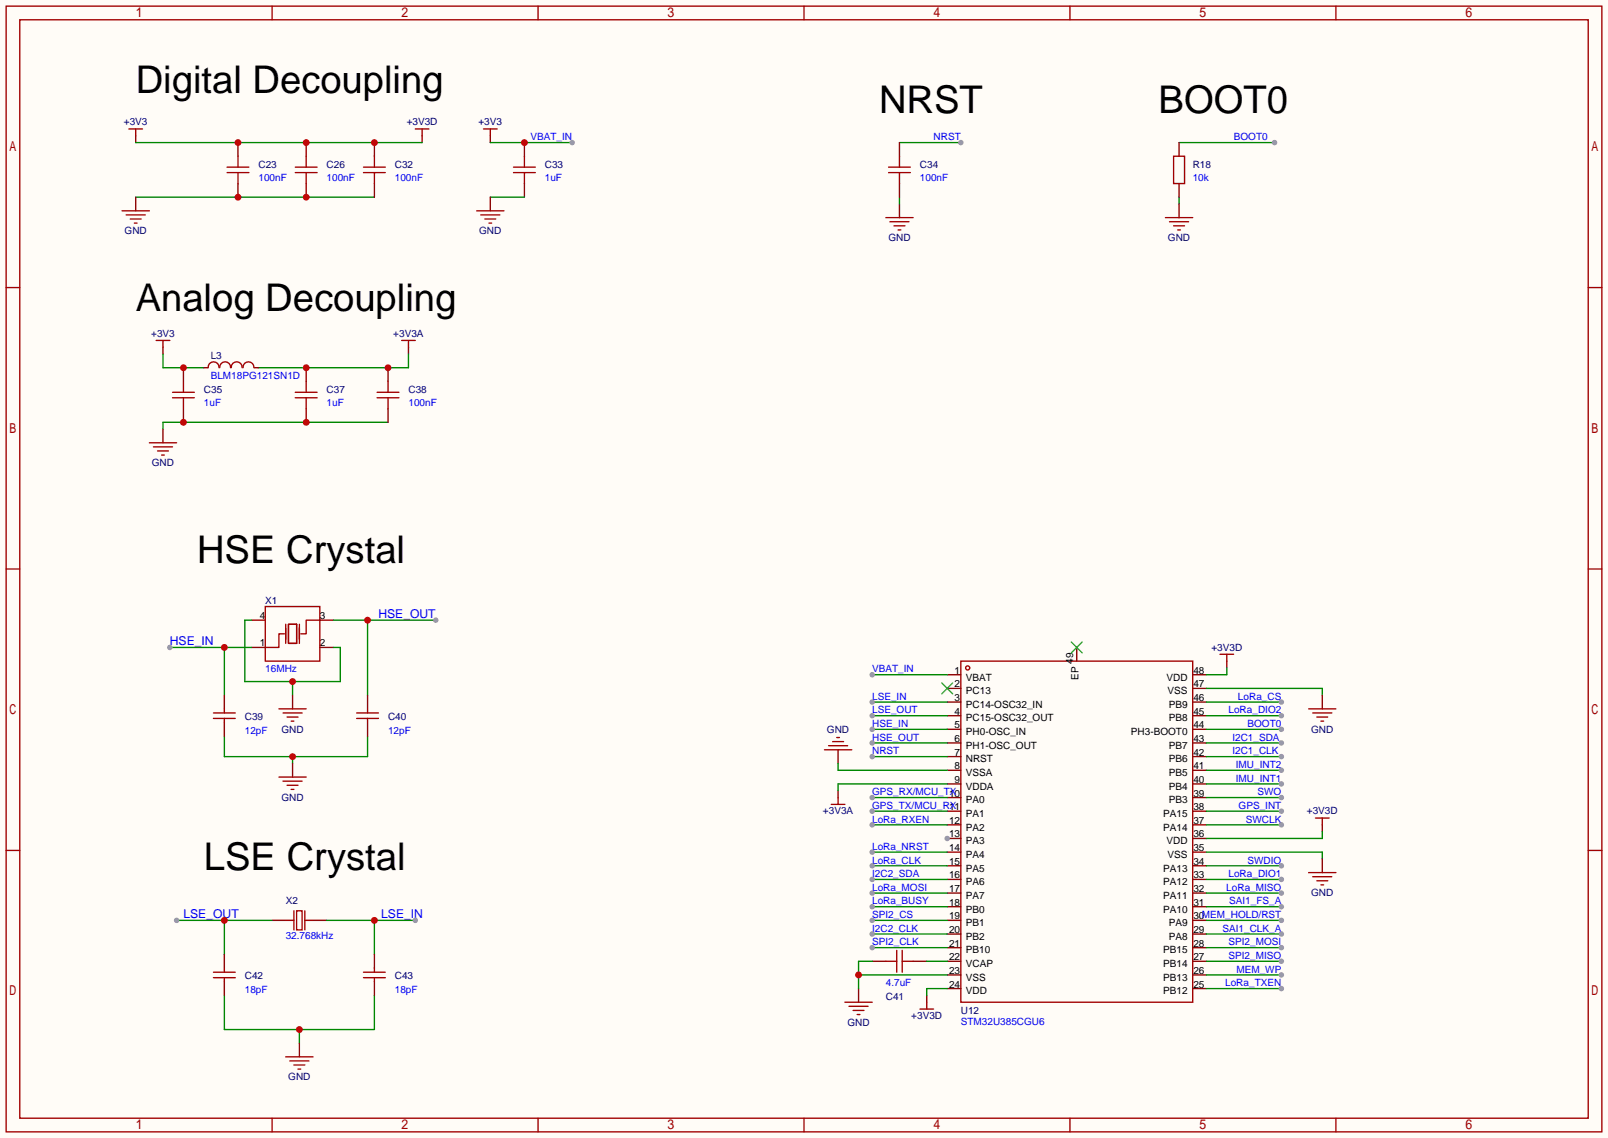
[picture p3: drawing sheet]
<svg xmlns="http://www.w3.org/2000/svg" width="299mm" height="212mm" viewBox="0 0 299 212" stroke-linecap="round" stroke-linejoin="round" font-family="sans-serif">
<path d="M0 0h299.5v211.8h-299.5z" fill="#fffcf7"/>
<g fill="none" stroke="#a10000" stroke-width=".25">
<path d="M1.1 1.1h297.2v209.6h-297.2zM3.7 3.7h292.1v204.5h-292.1zM50.7 1.1v2.6M100.2 1.1v2.6M149.7 1.1v2.6M199.3 1.1v2.6M248.8 1.1v2.6M1.1 53.5h2.6M295.8 53.5h2.5M29.1 63.4h2.5M30.4 63.4v1.2M32.1 74h4.1"/>
<path d="M32.1 73h4.1M34.2 71v2M38.8 68.4a1.01 1.01 0 0 1 1-1 1.01 1.01 0 0 1 1 1M40.9 68.4a1.01 1.01 0 0 1 1-1 1.01 1.01 0 0 1 1 1M43.1 68.4a1.01 1.01 0 0 1 1-1 1.01 1.01 0 0 1 1 1M45.3 68.4a1.01 1.01 0 0 1 1-1 1.01 1.01 0 0 1 1 1M74.8 63.4h2.5M76.1 63.4v1.2M1.1 105.9h2.6M295.8 105.9h2.5M1.1 158.3h2.6M154.8 149.7h2.6"/>
<path d="M156.1 148.5v1.2M295.8 158.3h2.5M50.7 208.2v2.5M100.2 208.2v2.5M149.7 208.2v2.5M199.3 208.2v2.5M248.8 208.2v2.5"/>
</g>
<path d="M30.4 64.6v1.3M34.2 68.5v2.5M34.2 76.1v2.5M38 68.5h.7M47.4 68.5h.7M76.1 64.6v1.3M156.1 147.2v1.3" fill="none" stroke="#870000" stroke-width=".25"/>
<path d="M30.4 65.9v2.6h7.6M76.1 65.9v2.6h-28" fill="none" stroke="#008700" stroke-width=".25"/>
<circle cx="34.2" cy="68.5" r=".63" fill="#c00"/>
<path d="M34.2 74v2.1M55 74h4.1M55 73h4.1M57 71v2" fill="none" stroke="#a10000" stroke-width=".25"/>
<path d="M57 68.5v2.5M57 76.1v2.5" fill="none" stroke="#870000" stroke-width=".25"/>
<circle cx="57" cy="68.5" r=".63" fill="#c00"/>
<path d="M57 74v2.1" fill="none" stroke="#a10000" stroke-width=".25"/>
<path d="M72.3 78.6h-41.9v1.3" fill="none" stroke="#008700" stroke-width=".25"/>
<g fill="#c00">
<circle cx="57" cy="78.6" r=".63"/>
<circle cx="34.2" cy="78.6" r=".63"/>
</g>
<path d="M30.4 79.9v2.5M46.9 115.4h2.5M59.6 115.4h2.5M46.9 120.5h2.5M59.6 120.5h2.5" fill="none" stroke="#870000" stroke-width=".25"/>
<path d="M27.8 82.4h5.1M28.6 83.2h3.5M29.3 83.9h2.1M30.1 84.7h.5M49.4 112.9h10.2v10.2h-10.2zM53 118h-1.1v2.5h-2.5M53.2 116.2v3.6M53.7 116.2h1.5v3.6h-1.5zM55.8 116.2v3.6M59.6 115.4h-2.6v2.6h-1" fill="none" stroke="#a10000" stroke-width=".25"/>
<path d="M46.9 115.4h-1.3v11.5h17.8v-6.4h-1.3M54.5 126.9v2.5" fill="none" stroke="#008700" stroke-width=".25"/>
<circle cx="54.5" cy="126.9" r=".63" fill="#c00"/>
<path d="M62.1 115.4h19.1M68.5 115.4v14" fill="none" stroke="#008700" stroke-width=".25"/>
<circle cx="68.5" cy="115.4" r=".63" fill="#c00"/>
<circle cx="81.2" cy="115.4" r=".51" fill="#999"/>
<path d="M41.8 137v3.8h26.7v-3.8M54.5 140.8v1.3" fill="none" stroke="#008700" stroke-width=".25"/>
<circle cx="54.5" cy="140.8" r=".63" fill="#c00"/>
<path d="M31.6 120.5h15.3M41.8 120.5v8.9" fill="none" stroke="#008700" stroke-width=".25"/>
<circle cx="41.8" cy="120.5" r=".63" fill="#c00"/>
<circle cx="31.6" cy="120.5" r=".51" fill="#999"/>
<path d="M54.5 129.4v2.6M54.5 142.1v2.6M50.7 171.3h2.5M58.3 171.3h2.5" fill="none" stroke="#870000" stroke-width=".25"/>
<g fill="none" stroke="#a10000" stroke-width=".25">
<path d="M51.9 132h5.1M52.7 132.7h3.6M53.5 133.5h2M54.2 134.2h.5M51.9 144.7h5.1M52.7 145.4h3.6M53.5 146.2h2M54.2 146.9h.5M53.2 171.3h1.5M54.7 169.5v3.6M55.2 169.5h1.1v3.6h-1.1zM56.8 169.5v3.6"/>
<path d="M56.8 171.3h1.5"/>
</g>
<path d="M60.8 171.3h16.5M69.7 171.3v6.4" fill="none" stroke="#008700" stroke-width=".25"/>
<circle cx="69.7" cy="171.3" r=".63" fill="#c00"/>
<circle cx="77.3" cy="171.3" r=".51" fill="#999"/>
<path d="M32.9 171.3h17.8M41.8 171.3v6.4" fill="none" stroke="#008700" stroke-width=".25"/>
<circle cx="41.8" cy="171.3" r=".63" fill="#c00"/>
<circle cx="32.9" cy="171.3" r=".51" fill="#999"/>
<path d="M41.8 185.3v6.3h27.9v-6.3M55.8 191.6v2.6" fill="none" stroke="#008700" stroke-width=".25"/>
<circle cx="55.8" cy="191.6" r=".63" fill="#c00"/>
<path d="M25.3 25.3v1.2M78.6 25.3v1.2M91.3 25.3v1.2M97.7 26.5v2.6M97.7 34.2v2.5M228.5 123.1v1.2M246.3 153.5v1.3M55.8 194.2v2.5M172.6 185.3v1.3" fill="none" stroke="#870000" stroke-width=".25"/>
<g fill="none" stroke="#a10000" stroke-width=".25">
<path d="M24 24h2.5M25.3 24v1.3M77.3 24h2.6M78.6 24v1.3M90 24h2.6M91.3 24v1.3M95.6 31.1h4.1M95.6 32.1h4.1M97.7 29.1v2M97.7 32.1v2.1M227.2 121.8h2.5M228.5 121.8v1.3"/>
<path d="M245 152.3h2.5M246.3 152.3v1.2M53.2 196.7h5.1M54 197.5h3.5M54.7 198.2h2.1M55.5 199h.5M171.3 187.8h2.6M172.6 186.6v1.2"/>
</g>
<path d="M91.3 26.5h15.3" fill="none" stroke="#008700" stroke-width=".25"/>
<circle cx="97.7" cy="26.5" r=".63" fill="#c00"/>
<circle cx="106.6" cy="26.5" r=".51" fill="#999"/>
<path d="M25.3 26.5h53.3M25.3 36.7h44.4M91.3 36.7h6.4" fill="none" stroke="#008700" stroke-width=".25"/>
<g fill="none" stroke="#870000" stroke-width=".25">
<path d="M25.3 36.7v2.5M91.3 36.7v2.5M176.4 125.6h2.5M176.4 128.1h2.5M176.4 130.7h2.5M176.4 133.2h2.5M176.4 135.8h2.5M176.4 138.3h2.5M176.4 140.8h2.5M176.4 143.4h2.5M176.4 145.9h2.5M176.4 148.5h2.5"/>
<path d="M176.4 151h2.5M176.4 153.5h2.5M176.4 156.1h2.5M162.4 178.9h2.6M170.1 178.9h2.5"/>
</g>
<g fill="none" stroke="#a10000" stroke-width=".25">
<path d="M22.7 39.2h5.1M88.8 39.2h5.1M23.5 40h3.6M24.3 40.8h2M25 41.5h.5M89.5 40h3.6M90.3 40.8h2M91.1 41.5h.5M178.9 123.1h43.2v63.5h-43.2zM165 178.9h2M167 176.9v4.1M168 178.9h2.1"/>
<path d="M168 176.9v4.1"/>
<circle cx="180.2" cy="124.3" r=".38"/>
</g>
<path d="M175.4 127.1l2 2.1M177.4 127.1l-2 2.1" fill="none" stroke="#3c3" stroke-width=".25"/>
<circle cx="176.4" cy="156.1" r=".51" fill="#999"/>
<g fill="none" stroke="#870000" stroke-width=".25">
<path d="M200.5 120.5v2.6M222.1 138.3h2.6M222.1 135.8h2.6M222.1 133.2h2.6M222.1 130.7h2.6M222.1 128.1h2.6M222.1 125.6h2.6M176.4 158.6h2.5M222.1 158.6h2.6M222.1 156.1h2.6M222.1 153.5h2.6M222.1 151h2.6"/>
<path d="M222.1 148.5h2.6M222.1 145.9h2.6M222.1 143.4h2.6M222.1 140.8h2.6M176.4 161.2h2.5M176.4 163.7h2.5M176.4 166.2h2.5M176.4 168.8h2.5M176.4 171.3h2.5M176.4 173.9h2.5M176.4 176.4h2.5M176.4 178.9h2.5"/>
<path d="M222.1 161.2h2.6M222.1 163.7h2.6M222.1 166.2h2.6M222.1 168.8h2.6M222.1 171.3h2.6M222.1 173.9h2.6M222.1 176.4h2.6M222.1 178.9h2.6M159.9 184v2.6M176.4 181.5h2.5M176.4 184h2.5M222.1 181.5h2.6"/>
<path d="M222.1 184h2.6"/>
</g>
<path d="M199.5 119.5l2 2M201.5 119.5l-2 2" fill="none" stroke="#3c3" stroke-width=".25"/>
<path d="M162.4 178.9h-2.5v5.1M172.6 178.9h3.8M159.9 181.5h16.5" fill="none" stroke="#008700" stroke-width=".25"/>
<path d="M157.4 186.6h5M158.1 187.3h3.6M158.9 188.1h2M159.6 188.8h.5" fill="none" stroke="#a10000" stroke-width=".25"/>
<circle cx="159.9" cy="181.5" r=".63" fill="#c00"/>
<path d="M162.4 125.6h14" fill="none" stroke="#008700" stroke-width=".25"/>
<circle cx="162.4" cy="125.6" r=".51" fill="#999"/>
<path d="M162.4 130.7h14" fill="none" stroke="#008700" stroke-width=".25"/>
<circle cx="162.4" cy="130.7" r=".51" fill="#999"/>
<path d="M162.4 133.2h14" fill="none" stroke="#008700" stroke-width=".25"/>
<circle cx="162.4" cy="133.2" r=".51" fill="#999"/>
<path d="M162.4 135.8h14" fill="none" stroke="#008700" stroke-width=".25"/>
<circle cx="162.4" cy="135.8" r=".51" fill="#999"/>
<path d="M162.4 138.3h14" fill="none" stroke="#008700" stroke-width=".25"/>
<circle cx="162.4" cy="138.3" r=".51" fill="#999"/>
<path d="M162.4 140.8h14" fill="none" stroke="#008700" stroke-width=".25"/>
<circle cx="162.4" cy="140.8" r=".51" fill="#999"/>
<path d="M224.7 138.3h13.9" fill="none" stroke="#008700" stroke-width=".25"/>
<circle cx="238.6" cy="138.3" r=".51" fill="#999"/>
<path d="M224.7 140.8h13.9" fill="none" stroke="#008700" stroke-width=".25"/>
<circle cx="238.6" cy="140.8" r=".51" fill="#999"/>
<path d="M224.7 148.5h13.9" fill="none" stroke="#008700" stroke-width=".25"/>
<circle cx="238.6" cy="148.5" r=".51" fill="#999"/>
<path d="M224.7 153.5h13.9" fill="none" stroke="#008700" stroke-width=".25"/>
<circle cx="238.6" cy="153.5" r=".51" fill="#999"/>
<path d="M224.7 161.2h13.9" fill="none" stroke="#008700" stroke-width=".25"/>
<circle cx="238.6" cy="161.2" r=".51" fill="#999"/>
<path d="M224.7 166.2h13.9" fill="none" stroke="#008700" stroke-width=".25"/>
<circle cx="238.6" cy="166.2" r=".51" fill="#999"/>
<path d="M224.7 168.8h13.9" fill="none" stroke="#008700" stroke-width=".25"/>
<circle cx="238.6" cy="168.8" r=".51" fill="#999"/>
<path d="M224.7 173.9h13.9" fill="none" stroke="#008700" stroke-width=".25"/>
<circle cx="238.6" cy="173.9" r=".51" fill="#999"/>
<path d="M162.4 173.9h14" fill="none" stroke="#008700" stroke-width=".25"/>
<circle cx="162.4" cy="173.9" r=".51" fill="#999"/>
<path d="M162.4 166.2h14" fill="none" stroke="#008700" stroke-width=".25"/>
<circle cx="162.4" cy="166.2" r=".51" fill="#999"/>
<path d="M162.4 163.7h14" fill="none" stroke="#008700" stroke-width=".25"/>
<circle cx="162.4" cy="163.7" r=".51" fill="#999"/>
<path d="M162.4 161.2h14" fill="none" stroke="#008700" stroke-width=".25"/>
<circle cx="162.4" cy="161.2" r=".51" fill="#999"/>
<path d="M162.4 151h14" fill="none" stroke="#008700" stroke-width=".25"/>
<circle cx="162.4" cy="151" r=".51" fill="#999"/>
<path d="M162.4 148.5h14" fill="none" stroke="#008700" stroke-width=".25"/>
<circle cx="162.4" cy="148.5" r=".51" fill="#999"/>
<path d="M224.7 128.1h21.6v1.3M224.7 135.8h13.9M228.5 124.3v1.3h-3.8M156.1 142.1v1.3h20.3M176.4 145.9h-20.3v1.3M224.7 158.6h21.6v1.3M246.3 154.8v1.3h-21.6M176.4 184h-3.8v1.3" fill="none" stroke="#008700" stroke-width=".25"/>
<path d="M156.1 139.6v2.5M246.3 129.4v2.6M246.3 159.9v2.5" fill="none" stroke="#870000" stroke-width=".25"/>
<path d="M153.5 139.6h5.1M154.3 138.8h3.6M155.1 138h2M155.8 137.3h.5M243.7 132h5.1M244.5 132.7h3.5M245.2 133.5h2.1M246 134.2h.5M243.7 162.4h5.1M244.5 163.2h3.5M245.2 164h2.1M246 164.7h.5" fill="none" stroke="#a10000" stroke-width=".25"/>
<circle cx="238.6" cy="135.8" r=".51" fill="#999"/>
<path d="M224.7 181.5h13.9" fill="none" stroke="#008700" stroke-width=".25"/>
<circle cx="238.6" cy="181.5" r=".51" fill="#999"/>
<path d="M224.7 184h13.9" fill="none" stroke="#008700" stroke-width=".25"/>
<circle cx="238.6" cy="184" r=".51" fill="#999"/>
<path d="M224.7 178.9h13.9" fill="none" stroke="#008700" stroke-width=".25"/>
<circle cx="238.6" cy="178.9" r=".51" fill="#999"/>
<path d="M224.7 176.4h13.9" fill="none" stroke="#008700" stroke-width=".25"/>
<circle cx="238.6" cy="176.4" r=".51" fill="#999"/>
<path d="M224.7 163.7h13.9" fill="none" stroke="#008700" stroke-width=".25"/>
<circle cx="238.6" cy="163.7" r=".51" fill="#999"/>
<path d="M224.7 143.4h13.9" fill="none" stroke="#008700" stroke-width=".25"/>
<circle cx="238.6" cy="143.4" r=".51" fill="#999"/>
<path d="M224.7 133.2h13.9" fill="none" stroke="#008700" stroke-width=".25"/>
<circle cx="238.6" cy="133.2" r=".51" fill="#999"/>
<path d="M162.4 153.5h14" fill="none" stroke="#008700" stroke-width=".25"/>
<circle cx="162.4" cy="153.5" r=".51" fill="#999"/>
<path d="M162.4 168.8h14" fill="none" stroke="#008700" stroke-width=".25"/>
<circle cx="162.4" cy="168.8" r=".51" fill="#999"/>
<path d="M224.7 151h13.9" fill="none" stroke="#008700" stroke-width=".25"/>
<circle cx="238.6" cy="151" r=".51" fill="#999"/>
<path d="M167.5 26.5h11.4" fill="none" stroke="#008700" stroke-width=".25"/>
<circle cx="178.9" cy="26.5" r=".51" fill="#999"/>
<path d="M167.5 38v2.5M72.3 68.5v2.5M72.3 76.1v2.5M41.8 129.4v2.6M41.8 134.5v2.5M68.5 129.4v2.6M68.5 134.5v2.5M41.8 177.7v2.5M69.7 177.7v2.5M41.8 182.8v2.5M69.7 182.8v2.5" fill="none" stroke="#870000" stroke-width=".25"/>
<g fill="none" stroke="#a10000" stroke-width=".25">
<path d="M165 40.5h5.1M165.7 41.3h3.6M166.5 42h2M167.3 42.8h.5M39.8 133.7h4M39.8 132.7h4M41.8 132v.7M41.8 133.7v.8M66.4 133.7h4.1M66.4 132.7h4.1M68.5 132v.7M68.5 133.7v.8"/>
<path d="M39.8 182h4M39.8 181h4M41.8 180.2v.8M41.8 182v.8M67.7 182h4.1M67.7 181h4.1M69.7 180.2v.8M69.7 182v.8"/>
</g>
<path d="M167.5 36.7v1.3" fill="none" stroke="#008700" stroke-width=".25"/>
<circle cx="72.3" cy="68.5" r=".63" fill="#c00"/>
<path d="M165.5 32.1h4M165.5 31.1h4M167.5 29.1v2M167.5 32.1v2.1M70.2 74h4.1M70.2 73h4.1M72.3 71v2M72.3 74v2.1" fill="none" stroke="#a10000" stroke-width=".25"/>
<path d="M69.7 26.5v2.6M69.7 34.2v2.5M167.5 26.5v2.6M167.5 34.2v2.5" fill="none" stroke="#870000" stroke-width=".25"/>
<circle cx="69.7" cy="26.5" r=".63" fill="#c00"/>
<path d="M67.7 32.1h4.1M67.7 31.1h4.1M69.7 29.1v2M69.7 32.1v2.1" fill="none" stroke="#a10000" stroke-width=".25"/>
<path d="M57 34.2v2.5" fill="none" stroke="#870000" stroke-width=".25"/>
<circle cx="57" cy="36.7" r=".63" fill="#c00"/>
<path d="M57 26.5v2.6" fill="none" stroke="#870000" stroke-width=".25"/>
<circle cx="57" cy="26.5" r=".63" fill="#c00"/>
<path d="M55 32.1h4.1M55 31.1h4.1M57 29.1v2M57 32.1v2.1" fill="none" stroke="#a10000" stroke-width=".25"/>
<path d="M44.3 34.2v2.5" fill="none" stroke="#870000" stroke-width=".25"/>
<circle cx="44.3" cy="36.7" r=".63" fill="#c00"/>
<path d="M44.3 26.5v2.6" fill="none" stroke="#870000" stroke-width=".25"/>
<circle cx="44.3" cy="26.5" r=".63" fill="#c00"/>
<path d="M42.3 32.1h4.1M42.3 31.1h4.1M44.3 29.1v2M44.3 32.1v2.1" fill="none" stroke="#a10000" stroke-width=".25"/>
<path d="M162.4 176.4h14" fill="none" stroke="#008700" stroke-width=".25"/>
<circle cx="162.4" cy="176.4" r=".51" fill="#999"/>
<path d="M162.4 171.3h14" fill="none" stroke="#008700" stroke-width=".25"/>
<circle cx="162.4" cy="171.3" r=".51" fill="#999"/>
<path d="M224.7 171.3h13.9" fill="none" stroke="#008700" stroke-width=".25"/>
<circle cx="238.6" cy="171.3" r=".51" fill="#999"/>
<path d="M224.7 145.9h13.9" fill="none" stroke="#008700" stroke-width=".25"/>
<circle cx="238.6" cy="145.9" r=".51" fill="#999"/>
<path d="M162.4 158.6h14" fill="none" stroke="#008700" stroke-width=".25"/>
<circle cx="162.4" cy="158.6" r=".51" fill="#999"/>
<path d="M224.7 130.7h13.9" fill="none" stroke="#008700" stroke-width=".25"/>
<circle cx="238.6" cy="130.7" r=".51" fill="#999"/>
<path d="M219.6 36.7v1.3M219.6 26.5h17.8" fill="none" stroke="#008700" stroke-width=".25"/>
<circle cx="237.4" cy="26.5" r=".51" fill="#999"/>
<path d="M219.6 26.5v2.6M219.6 34.2v2.5M219.6 38v2.5" fill="none" stroke="#870000" stroke-width=".25"/>
<path d="M218.6 29.1h2v5.1h-2zM217 40.5h5.1M217.8 41.3h3.6M218.6 42h2M219.3 42.8h.5" fill="none" stroke="#a10000" stroke-width=".25"/>
<g font-size="7.1">
<text x="25.3" y="17.2">Digital Decoupling</text>
<text x="163.7" y="21">NRST</text>
<text x="215.8" y="21">BOOT0</text>
<text x="25.3" y="57.9">Analog Decoupling</text>
<text x="36.7" y="104.9">HSE Crystal</text>
<text x="38" y="162">LSE Crystal</text>
</g>
<g font-size="2.3" fill="#00f">
<text x="70.5" y="115">HSE_OUT</text>
<text x="31.6" y="120.1">HSE_IN</text>
<text x="34.2" y="170.9">LSE_OUT</text>
<text x="71" y="170.9">LSE_IN</text>
</g>
<g font-size="1.9" fill="#000080">
<text x="23.1" y="23.3">+3V3</text>
<text x="75.7" y="23.3">+3V3D</text>
<text x="89.1" y="23.3">+3V3</text>
<text x="48.1" y="31.2">C23</text>
<text x="60.8" y="31.2">C26</text>
<text x="73.5" y="31.2">C32</text>
<text x="101.5" y="31.2">C33</text>
<text x="171.3" y="31.2">C34</text>
<text x="222.1" y="31.2">R18</text>
<text x="23.2" y="43.6">GND</text>
<text x="89.2" y="43.6">GND</text>
<text x="165.4" y="44.9">GND</text>
<text x="217.5" y="44.9">GND</text>
<text x="28.2" y="62.7">+3V3</text>
<text x="73.3" y="62.7">+3V3A</text>
<text x="39.2" y="66.8">L3</text>
<text x="38" y="73.1">C35</text>
<text x="60.8" y="73.1">C37</text>
<text x="76.1" y="73.1">C38</text>
<text x="28.3" y="86.8">GND</text>
<text x="49.4" y="112.5">X1</text>
<text x="225.6" y="121.1">+3V3D</text>
<text x="45.6" y="134.1">C39</text>
<text x="52.4" y="136.4">GND</text>
<text x="72.3" y="134.1">C40</text>
<text x="154" y="136.4">GND</text>
<text x="244.2" y="136.4">GND</text>
<text x="52.4" y="149.1">GND</text>
<text x="153.3" y="151.6">+3V3A</text>
<text x="243.4" y="151.6">+3V3D</text>
<text x="244.2" y="166.8">GND</text>
<text x="53.2" y="168.4">X2</text>
<text x="45.6" y="182.3">C42</text>
<text x="73.5" y="182.3">C43</text>
<text x="157.8" y="191">GND</text>
<text x="165" y="186.1">C41</text>
<text x="169.7" y="189.7">+3V3D</text>
<text x="178.9" y="188.7">U12</text>
<text x="53.7" y="201.1">GND</text>
</g>
<g font-size="1.9" fill="#00f">
<text x="98.8" y="26.1">VBAT_IN</text>
<text x="173.9" y="26.1">NRST</text>
<text x="229.8" y="26.1">BOOT0</text>
<text x="48.1" y="33.7">100nF</text>
<text x="60.8" y="33.7">100nF</text>
<text x="73.5" y="33.7">100nF</text>
<text x="101.5" y="33.7">1uF</text>
<text x="171.3" y="33.7">100nF</text>
<text x="222.1" y="33.7">10k</text>
<text x="39.2" y="70.6">BLM18PG121SN1D</text>
<text x="38" y="75.6">1uF</text>
<text x="60.8" y="75.6">1uF</text>
<text x="76.1" y="75.6">100nF</text>
<text x="49.4" y="125.2">16MHz</text>
<text x="162.4" y="125.2">VBAT_IN</text>
<text x="162.4" y="130.3">LSE_IN</text>
<text x="230.6" y="130.3">LoRa_CS</text>
<text x="45.6" y="136.6">12pF</text>
<text x="72.3" y="136.6">12pF</text>
<text x="162.4" y="132.8">LSE_OUT</text>
<text x="162.4" y="135.3">HSE_IN</text>
<text x="162.4" y="137.9">HSE_OUT</text>
<text x="228.8" y="132.8">LoRa_DIO2</text>
<text x="229.5" y="137.9">I2C1_SDA</text>
<text x="232.3" y="135.3">BOOT0</text>
<text x="162.4" y="140.4">NRST</text>
<text x="229.5" y="140.4">I2C1_CLK</text>
<text x="230.1" y="143">IMU_INT2</text>
<text x="162.4" y="148">GPS_RX/MCU_TX</text>
<text x="230.1" y="145.5">IMU_INT1</text>
<text x="234.2" y="148">SWO</text>
<text x="162.4" y="150.6">GPS_TX/MCU_RX</text>
<text x="162.4" y="153.1">LoRa_RXEN</text>
<text x="230.7" y="150.6">GPS_INT</text>
<text x="232" y="153.1">SWCLK</text>
<text x="162.4" y="160.7">LoRa_CLK</text>
<text x="162.4" y="158.2">LoRa_NRST</text>
<text x="232.3" y="160.7">SWDIO</text>
<text x="162.4" y="165.8">LoRa_MOSI</text>
<text x="162.4" y="163.3">I2C2_SDA</text>
<text x="228.4" y="165.8">LoRa_MISO</text>
<text x="228.8" y="163.3">LoRa_DIO1</text>
<text x="162.4" y="173.4">I2C2_CLK</text>
<text x="162.4" y="168.4">LoRa_BUSY</text>
<text x="162.4" y="170.9">SPI2_CS</text>
<text x="227.7" y="173.4">SAI1_CLK_A</text>
<text x="228.9" y="168.4">SAI1_FS_A</text>
<text x="53.2" y="174.7">32.768kHz</text>
<text x="162.4" y="176">SPI2_CLK</text>
<text x="228.8" y="178.5">SPI2_MISO</text>
<text x="228.8" y="176">SPI2_MOSI</text>
<text x="45.6" y="184.9">18pF</text>
<text x="73.5" y="184.9">18pF</text>
<text x="165" y="183.6">4.7uF</text>
<text x="228.2" y="183.6">LoRa_TXEN</text>
<text x="230.3" y="181.1">MEM_WP</text>
<text x="178.9" y="190.7">STM32U385CGU6</text>
</g>
<g font-size="1.9">
<text x="48.4" y="115.3">4</text>
<text x="59.6" y="115.3">3</text>
<text x="48.4" y="120.3">1</text>
<text x="59.6" y="120.3">2</text>
<text x="177.8" y="125.4">1</text>
<text x="199.9" y="123.5" transform="rotate(-90 199.9 123.5)">49</text>
<text x="222.2" y="125.4">48</text>
<text x="177.8" y="128">2</text>
<text x="177.8" y="130.5">3</text>
<text x="179.9" y="126.7">VBAT</text>
<text x="179.9" y="129.2">PC13</text>
<text x="179.9" y="131.8">PC14-OSC32_IN</text>
<text x="200.9" y="126.5" transform="rotate(-90 200.9 126.5)">EP</text>
<text x="217.3" y="126.7">VDD</text>
<text x="217.5" y="129.2">VSS</text>
<text x="217.7" y="131.8">PB9</text>
<text x="222.2" y="130.5">46</text>
<text x="222.2" y="128">47</text>
<text x="177.8" y="133">4</text>
<text x="177.8" y="135.6">5</text>
<text x="179.9" y="134.3">PC15-OSC32_OUT</text>
<text x="179.9" y="136.8">PH0-OSC_IN</text>
<text x="210.6" y="136.8">PH3-BOOT0</text>
<text x="217.7" y="134.3">PB8</text>
<text x="222.2" y="135.6">44</text>
<text x="222.2" y="133">45</text>
<text x="177.8" y="138.1">6</text>
<text x="177.8" y="140.7">7</text>
<text x="177.8" y="143.2">8</text>
<text x="179.9" y="139.4">PH1-OSC_OUT</text>
<text x="179.9" y="141.9">NRST</text>
<text x="217.7" y="141.9">PB6</text>
<text x="217.7" y="139.4">PB7</text>
<text x="222.2" y="143.2">41</text>
<text x="222.2" y="140.7">42</text>
<text x="222.2" y="138.1">43</text>
<text x="176.7" y="148.3">10</text>
<text x="177.8" y="145.7">9</text>
<text x="179.9" y="144.5">VSSA</text>
<text x="179.9" y="147">VDDA</text>
<text x="179.9" y="149.5">PA0</text>
<text x="217.7" y="149.5">PB3</text>
<text x="217.7" y="147">PB4</text>
<text x="217.7" y="144.5">PB5</text>
<text x="222.2" y="148.3">39</text>
<text x="222.2" y="145.7">40</text>
<text x="176.7" y="150.8">11</text>
<text x="176.7" y="153.4">12</text>
<text x="176.7" y="155.9">13</text>
<text x="179.9" y="152.1">PA1</text>
<text x="179.9" y="154.6">PA2</text>
<text x="216.6" y="154.6">PA14</text>
<text x="216.6" y="152.1">PA15</text>
<text x="222.2" y="155.9">36</text>
<text x="222.2" y="153.4">37</text>
<text x="222.2" y="150.8">38</text>
<text x="176.7" y="158.4">14</text>
<text x="176.7" y="161">15</text>
<text x="179.9" y="157.2">PA3</text>
<text x="179.9" y="159.7">PA4</text>
<text x="217.3" y="157.2">VDD</text>
<text x="217.5" y="159.7">VSS</text>
<text x="222.2" y="161">34</text>
<text x="222.2" y="158.4">35</text>
<text x="176.7" y="163.5">16</text>
<text x="176.7" y="166.1">17</text>
<text x="179.9" y="162.2">PA5</text>
<text x="179.9" y="164.8">PA6</text>
<text x="179.9" y="167.3">PA7</text>
<text x="216.6" y="167.3">PA11</text>
<text x="216.6" y="164.8">PA12</text>
<text x="216.6" y="162.2">PA13</text>
<text x="222.2" y="166.1">32</text>
<text x="222.2" y="163.5">33</text>
<text x="176.7" y="168.6">18</text>
<text x="176.7" y="171.1">19</text>
<text x="176.7" y="173.7">20</text>
<text x="179.9" y="169.9">PB0</text>
<text x="179.9" y="172.4">PB1</text>
<text x="216.6" y="169.9">PA10</text>
<text x="217.7" y="172.4">PA9</text>
<text x="222.2" y="173.7">29</text>
<text x="222.2" y="171.1">30MEM_HOLD/RST</text>
<text x="222.2" y="168.6">31</text>
<text x="176.7" y="176.2">21</text>
<text x="176.7" y="178.8">22</text>
<text x="179.9" y="174.9">PB2</text>
<text x="179.9" y="177.5">PB10</text>
<text x="216.6" y="177.5">PB15</text>
<text x="217.7" y="174.9">PA8</text>
<text x="222.2" y="178.8">27</text>
<text x="222.2" y="176.2">28</text>
<text x="176.7" y="181.3">23</text>
<text x="176.7" y="183.8">24</text>
<text x="179.9" y="180">VCAP</text>
<text x="179.9" y="182.6">VSS</text>
<text x="179.9" y="185.1">VDD</text>
<text x="216.6" y="185.1">PB12</text>
<text x="216.6" y="182.6">PB13</text>
<text x="216.6" y="180">PB14</text>
<text x="222.2" y="183.8">25</text>
<text x="222.2" y="181.3">26</text>
</g>
</svg>
